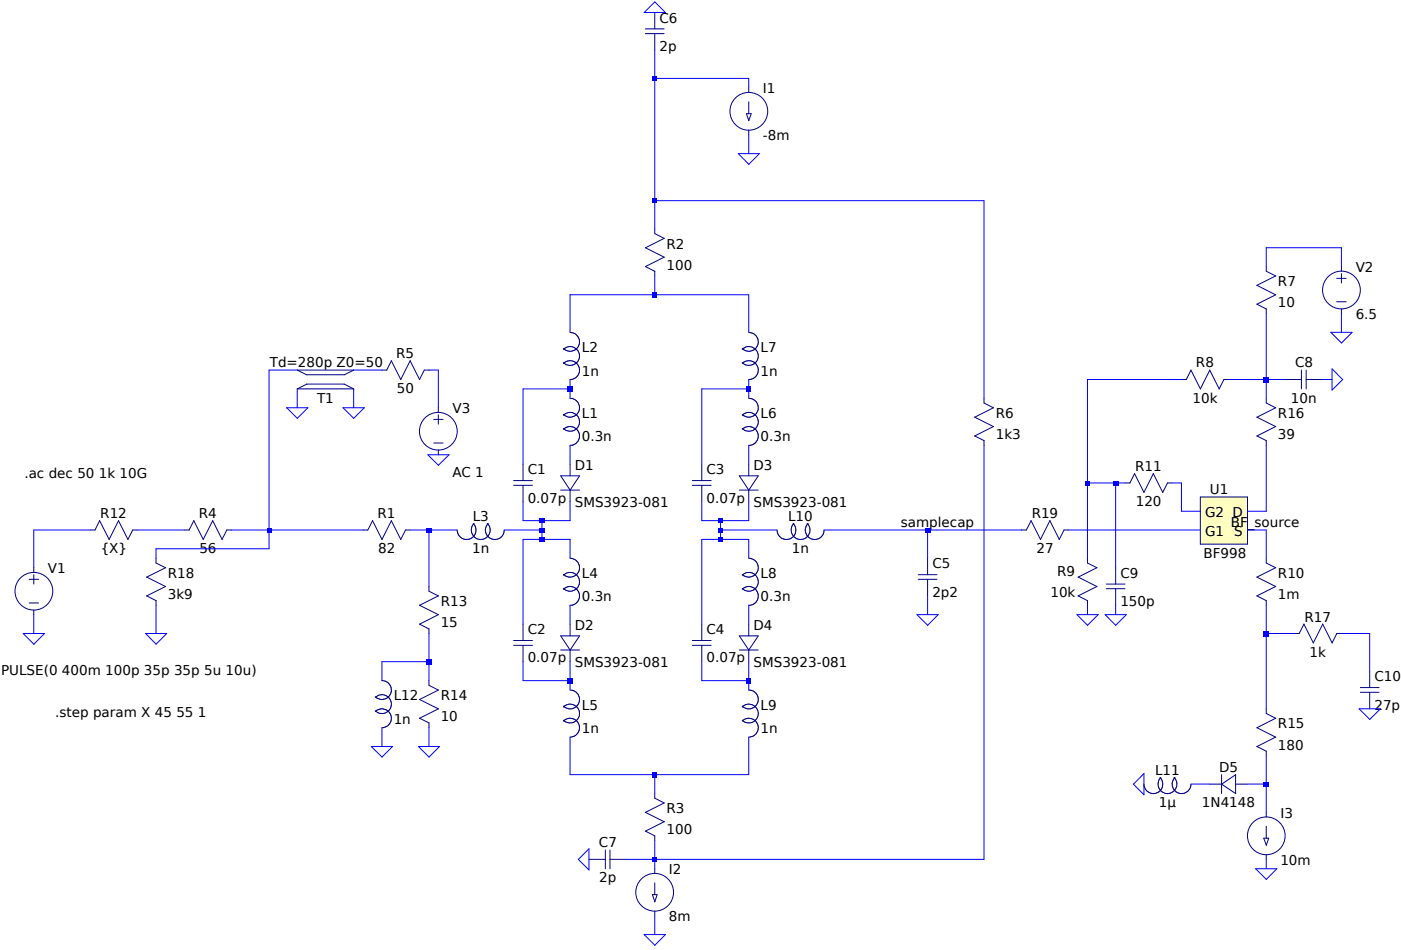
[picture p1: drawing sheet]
<svg xmlns="http://www.w3.org/2000/svg" width="136mm" height="92mm" viewBox="0 0 136 92" stroke-linecap="round" stroke-linejoin="round" font-family="sans-serif">
<g fill="none" stroke="#000080" stroke-width=".1">
<path d="M62.6 2.8h1.8M62.6 3.3h1.8M63.5 1.2v1.6M63.5 3.3v1.6M72.6 8.5v.5M72.6 9.9v1.1M72.6 12.6v.5M72.8 11h-.4l.2 .7 .2-.7M28.8 35.9h5.5l-.9 .4h-3.7zM28.8 37.7l.9-.5h3.7l.9 .5M28.8 37.7h5.5M54.6 35.1l.1 .1"/>
<path d="M54.6 33.8l.2 .1M54.7 35.2l.4 .2M54.7 33.8l-.1 .1M54.8 33.9l.2 .1M54.8 35.1l-.2 .1M54.8 33.7l-.1 .1M55 33.6l-.2 .1M55 35h.6M55 35l-.2 .1M55.1 40a.93 .93 0 0 1 1 .5M55.1 33.6h.4M55.1 35.4h.3"/>
<path d="M55.1 40h-.1M55.1 33.6h-.1M55.3 38.6l.4 .1M55.3 32.2h.1M55.4 32.2l.3 .1M55.5 33.6l.2 .1M55.5 35.4h-.1M55.5 36.8h-.2M55.5 35l.3 .1M55.6 34l-.3 .1-.3-.1M55.7 38.7l.1 .1M55.7 32.3l.1 .1"/>
<path d="M55.7 36.7l-.2 .1M55.7 33.7l.2 .1M55.7 35.1l.2 .1-.4 .2M55.8 33.9l-.3 .1M55.8 38.8l.2 .2M55.8 32.4l.2 .1M55.8 36.6l-.1 .1M55.8 33.8l.1 .1M55.8 35.2l.3 .2M55.9 33.9l.2 .2M55.9 33.8l-.2 .1M55.9 35.1l-.1 .1"/>
<path d="M55.9 32.5l.2 .3M56 36.5l-.2 .1M56 39l.1 .1M56 36.4l-.1 .1M56.1 35.4v.1M56.1 40l-.1 .1M56.1 33.6l-.2 .2M56.1 39.1v.1M56.1 34.1l.1 .1M56.1 36.3l-.1 .1M56.1 34.9l-.2 .2M56.1 35.5l.1 .1"/>
<path d="M56.1 39.2l.1 .2M56.1 32.8l.1 .2M56.1 36.2v.1M56.1 34.2l.1 .2M56.1 35.6l.1 .2M56.2 39.8l-.1 .2M56.2 33.4l-.1 .2M56.2 34.4v.2M56.2 33v.2M56.2 35.8v.1M56.2 39.4v.1M56.2 39.6l-.1 .2"/>
<path d="M56.2 34.6l-.1 .3M56.2 36.1l-.1 .1M56.2 39.5v.1M56.2 35.9v.2M56.2 33.2l-.1 .2M62.6 24l1.8 .9-1.8 .9 .9 .5M63.5 22.2v.4l.9 .5-1.8 .9M63.5 26.3v.4M72 35.1l.1 .1M72 33.8l.1 .1M72 35.2l.2 .1M72.1 33.8l-.1 .1"/>
<path d="M72.1 33.9l.1 .1M72.1 35.1l-.1 .1M72.2 35.3l.4 .1M72.2 33.7l-.2 .1M72.2 34h.1M72.2 35l-.1 .1M72.3 33.6l-.1 .1M72.3 34l.3 .1M72.3 35h-.1M72.5 40l.6 .1M72.5 33.6h.3M72.5 35h.3"/>
<path d="M72.6 40h-.3M72.6 33.6h-.3M72.6 35h-.3M72.6 38.6l.3 .1M72.6 32.2h.1M72.7 32.2l.2 .1M72.8 35l.3 .1M72.8 34h-.3M72.8 33.6l.3 .1M72.8 35.4h-.3M72.8 36.8h-.2M72.9 38.7h.1"/>
<path d="M72.9 32.3h.1M72.9 36.7l-.1 .1M73 38.7l.1 .1M73 32.3l.1 .1M73 36.7h-.1M73.1 33.7l.1 .1M73.1 35.1l.1 .1-.1 .1M73.1 35.3l-.3 .1M73.1 33.9l-.3 .1M73.1 38.8h.1M73.1 32.4l.2 .1M73.1 36.6l-.1 .1"/>
<path d="M73.2 33.8l.3 .4M73.2 35.2l.1 .1M73.2 38.8l.2 .2M73.2 36.5l-.1 .1M73.3 33.8l-.2 .1M73.3 35.1l-.1 .1M73.3 32.5l.2 .3v.4M73.3 36.5h-.1M73.3 35.3l.1 .1M73.3 33.7v.1M73.3 39l.1 .1M73.4 36.4l-.1 .1"/>
<path d="M73.4 35.4v.1M73.4 33.6l-.1 .1M73.4 39.1l.1 .5M73.4 36.3l-.1 .1M73.4 35.5l.1 .1M73.5 34.2v.2M73.5 35.6v.4M73.5 39.8l-.2 .3M73.5 33.4l-.1 .2M73.5 34.4v.2M73.5 36.1l-.1 .2M73.5 39.6v.2"/>
<path d="M73.5 34.6l-.2 .5M73.5 35.9v.2M73.5 33.2v.2M95.4 38.6v.5l.9 .4M96.3 39.5l-1.8 .9 1.8 .9-1.8 1M115.5 35.9l.9 1.8 .9-1.8 .9 1.8M115.5 35.9l-.5 .9h-.5M119.1 36.8h-.5l-.4 .9M122.8 25.8v.5l.9 .4M123.7 28.6l-1.9 .9 1 .4v.5M123.7 26.7l-1.9 .9 1.9 1M124.6 36.8h1.6"/>
<path d="M126.2 35.9v1.8M126.6 36.8h1.6M126.6 35.9v1.8M129.6 27h.9M129.6 29.2h.9M130 25.8v.5M130 26.5v.9M130 29.9v.5M2.8 56.1h.9M2.8 58.4h.9M3.3 55v.5M3.3 55.7v.9"/>
<path d="M3.3 59.1v.5M17.9 51.4h.4M18.3 51.4l.5-.9 .9 1.8M20.6 50.5l.9 1.8 .5-.9h.4M20.6 50.5l-.9 1.8M35.2 51.4h.5M37.9 50.5l1 1.8 .4-.9M37.9 50.5l-.9 1.8-.9-1.8-.4 .9M39.3 51.4h.5M44.3 51.4v.1M44.3 51.5l.1 .2M44.4 51.7l.2 .4"/>
<path d="M44.6 52.1l.4 .2h.4M45.6 52.2l-.2 .1M45.7 51.5l.2 .4 .3 .3M45.7 51.2v.3M45.7 51.1v.1M45.8 50.9l-.1 .2M45.9 50.8l-.1 .1M45.9 50.7l.2 .5M45.9 52l-.3 .2M45.9 51.9v.1M46 50.7l-.1 .1M46 51.9l-.1 .1"/>
<path d="M46.1 51.8l-.1 .1M46.1 51.2v.4M46.1 51.5v.3M46.2 52.2h.1M46.3 52.2l.2 .1M46.5 52.3h.2M46.9 52.2l-.2 .1M47 52.2h-.1M47.1 51.5v.2M47.1 51.7l.1 .1M47.1 52.1l-.1 .1M47.1 51.8l.2 .2"/>
<path d="M47.1 51v.6M47.2 52l-.1 .1M47.2 50.7l.1 .1M47.3 50.8l-.2 .2M47.3 50.8l.1 .1M47.3 52l.5 .3M47.3 50.7v.1M47.4 51.8l-.2 .3M47.4 50.9l.1 .3M47.5 51.7l-.1 .2M47.5 51.2v.3M47.5 51.5l-.1 .2"/>
<path d="M48.3 52.2l-.5 .1M48.6 52.1l-.3 .1M48.7 52l-.1 .1M48.8 51.7l-.2 .3M48.9 51.6l-.1 .1M48.9 51.4l-.1 .2M49.8 46.6h1.8M49.8 47h1.8M50.7 45v1.6M50.7 47v1.6M54.4 47.5h1.8M54.6 41.5l.1 .1"/>
<path d="M54.6 40.2h.1M54.6 57l.1 .1M54.6 55.7l.2 .1M54.7 40.2l.1 .1M54.7 41.5l-.1 .1M54.7 41.6l.3 .1M54.7 57.1l.1 .1M54.7 40.1l-.1 .1M54.7 55.7h-.1M54.8 40.3l.2 .1M54.8 55.8l.4 .1M54.8 41.5h-.1"/>
<path d="M54.8 57l-.2 .1M54.8 57.2l.3 .1M54.9 41.4l-.1 .1M54.9 56.9l-.1 .1M55 41.7l.1 .1M55 40l-.3 .2M55 40.4h.1M55 41.4h-.1M55.1 55.5l.5 .1M55.1 55.5l-.4 .2M55.1 41.4h.5M55.1 41.3l-.1 .1"/>
<path d="M55.2 55.9h.1M55.3 45v1.1M55.3 47.5v1.1M55.3 58.7h.1M55.3 54.1h.2M55.4 56.9h.2M55.5 56.9h-.6M55.5 54.1l.2 .1M55.5 41.4l.3 .1M55.5 56.9l.3 .1M55.6 40.4h-.5M55.6 55.9h-.3"/>
<path d="M55.6 55.5l.1 .1M55.6 57.2l-.2 .1h-.3M55.7 55.8l-.2 .1M55.7 54.2l.2 .1M55.7 43l-.4 .2M55.7 58.6l-.3 .1M55.7 55.6l.2 .2M55.7 41.5l.2 .1M55.7 57l.2 .1M55.8 40.3l-.3 .1M55.8 55.8h-.1M55.8 43l-.1 .1"/>
<path d="M55.9 41.6l-.3 .1-.5 .1M55.9 55.7l-.2 .1M55.9 54.3l.2 .3M55.9 41.6l.1 .1M55.9 57.1l.2 .2M55.9 55.8l.2 .2M55.9 41.5l-.1 .1M55.9 57l-.3 .2M56 58.3l-.3 .3M56 41.7l.1 .1M56 40.1l-.3 .2M56 42.8l-.2 .2"/>
<path d="M56.1 41.8l.1 .4M56.1 57.3v.1M56.1 55.5l-.3 .2M56.1 54.6v.1M56.1 40.5l.1 .3M56.1 56l.1 .3M56.1 41.3l-.2 .2M56.1 56.8l-.2 .2M56.1 57.4l.1 .3M56.1 54.7l.1 .1M56.1 42.5l-.1 .3M56.1 58.1l-.2 .3"/>
<path d="M56.2 56.6l-.1 .2M56.2 54.8v.1M56.2 55.3l-.1 .2M56.2 40.8v.2M56.2 56.2l-.1 .5M56.2 46.1h-1.8l.9 1.4 .9-1.4M56.2 41l-.1 .3M56.2 42.2v.1M56.2 54.9v.1M56.2 57.7v.1M56.2 55.1l-.1 .2M56.2 42.3l-.1 .3"/>
<path d="M56.2 57.8l-.1 .3M56.2 55v.2M67.1 46.6h1.8M67.1 47h1.8M68 45v1.6M68 47v1.6M71.7 47.5h1.8M72 41.5l.2 .2M72 40.2h.1M72 57l.2 .2M72 55.7l.1 .1M72 40.2l.1 .1"/>
<path d="M72 41.5v.1M72.1 40.1l-.1 .1M72.1 55.7h-.1M72.1 40.3h.1M72.1 55.8l.1 .1M72.1 41.5h-.1M72.2 41.7h.1M72.2 57.2l.2 .1M72.2 40.1l-.2 .1M72.2 55.6l-.2 .1M72.2 40.3l.1 .1M72.2 55.8l.4 .1"/>
<path d="M72.2 41.4l-.1 .1M72.2 56.9l-.2 .2M72.3 41.7l.1 .1M72.3 40l-.1 .1M72.3 40.4h.1M72.3 41.4h-.1M72.4 41.8h.2M72.4 57.3h.2M72.4 40.4h.2M72.4 41.3l-.1 .1M72.5 41.3l.3 .1M72.5 55.5l.4 .1"/>
<path d="M72.5 56.8l.3 .1M72.5 55.9h.2M72.6 41.3l-.2 .1M72.6 55.5l-.4 .1M72.6 56.8l-.4 .1M72.6 58.7h.1M72.6 45v1.1M72.6 47.5v1.1M72.6 54.1h.2M72.8 41.4h.1M72.8 56.9l.3 .1M72.8 40.4h-.3"/>
<path d="M72.8 55.9h-.1M72.8 54.1l.1 .1M72.9 41.4l.2 .1M72.9 54.2h.1M72.9 43.1l-.3 .1M72.9 58.6l-.2 .1M72.9 55.5l.2 .1M72.9 57.2l-.4 .1M73 55.8l-.2 .1M73 54.2l.1 .1M73 43l-.1 .1M73 58.6h-.1"/>
<path d="M73.1 40.1l.2 .2M73.1 55.6l.3 .3 .1 .4M73.1 41.7l-.6 .1M73.1 41.5l.2 .1M73.1 57.2h-.2M73.1 57l.2 .1M73.1 40.3l-.3 .1M73.1 55.8h-.1M73.1 54.3h.1M73.1 43l-.1 .1M73.1 58.5l-.1 .1M73.2 41.6l-.1 .1"/>
<path d="M73.2 55.7l-.1 .1M73.2 54.3l.2 .3M73.2 42.9l-.1 .1M73.2 58.4l-.1 .1M73.3 41.6v.1M73.3 57.1v.1M73.3 40.3l.2 .5M73.3 41.5l-.1 .1M73.3 58.3l-.1 .1M73.3 41.7l.2 .3M73.3 57.2l.1 .1M73.3 40.1l-.2 .2"/>
<path d="M73.3 55.6l-.1 .1M73.4 42.8l-.2 .1M73.4 57.3v.1M73.4 54.6l.1 .1M73.4 57.4l.1 .1M73.5 54.7v.1M73.5 42.5l-.2 .3M73.5 58.1l-.2 .3M73.5 42v.3M73.5 56.6l-.4 .6M73.5 57.5v.2M73.5 54.8v.4"/>
<path d="M73.5 55.3l-.2 .3M73.5 40.8v.2M73.5 56.2v.5M73.5 46.1h-1.8l.9 1.4 .9-1.4M73.5 41l-.2 .5M73.5 42.3v.3M73.5 57.8v.3M73.5 55.1v.2M73.5 57.7v.2M75.3 51.4v.1M75.3 51.5l.1 .2M75.4 51.7l.1 .2"/>
<path d="M75.5 51.9l.2 .2M75.6 52.1h.1M75.7 52.1l.3 .2M76 52.3h.2M76.4 52.3h-.2M76.7 51.5v.1M76.7 52.2l-.3 .1M76.7 51.6l.2 .3 .2 .2M76.7 51.2v.3M76.8 51.1l-.1 .1M76.8 52.1l-.1 .1M76.9 50.8l-.2 .3"/>
<path d="M76.9 50.7l.2 .5M76.9 52l-.1 .1M77 50.7l-.1 .1M77 51.9l-.1 .1M77.1 51.8l-.1 .1M77.1 52.1l.1 .1M77.1 51.7v.1M77.1 51.2v.4M77.1 51.5v.2M77.2 52.2h.1M77.3 52.2l.2 .1M77.5 52.3h.3"/>
<path d="M77.9 52.2l-.2 .1M78 52.2h-.1M78.1 51.5l.1 .3M78.1 51.1v.5M78.2 51.8l.2 .2M78.2 50.7l.2 .1M78.3 50.8l-.2 .3M78.3 50.8l.1 .1M78.3 52l.1 .1M78.3 50.7v.1M78.4 50.9l.1 .3M78.4 52.1l.1 .1"/>
<path d="M78.5 51.2v.4M78.5 51.6l-.2 .4-.3 .2M78.5 52.2l.4 .1M79.4 52.2l-.6 .1M79.6 52.1l-.2 .1M79.8 51.7l-.2 .4M79.9 51.4l-.1 .3M89 55.7h1.8M89 56.1h1.8M89.9 54.1v1.6M89.9 56.1v1.6M94.5 42.2l.9 .5"/>
<path d="M95.4 42.7v.5M104.5 55.9l1.8 .9-1.8 1 .9 .4M105.4 54.1v.5l.9 .4-1.8 .9M105.4 58.2v.5M107.2 56.6h1.9M107.2 57.1h1.9M108.2 55v1.6M108.2 57.1v1.6M121.8 55.9l1.9 .9-1.9 .9 1 .5M122.8 54.1v.5l.9 .4-1.9 .9M122.8 58.2v.5M49.8 62.1h1.8"/>
<path d="M49.8 62.5h1.8M50.7 60.5v1.6M50.7 62.5v1.6M54.4 63h1.8M54.6 69.8l.1 .1M54.6 68.4l.2 .2M54.7 69.9l.1 .1M54.7 68.4l-.1 .1M54.8 68.6h.1M54.8 69.7l-.2 .2M54.8 70l.3 .1M54.8 68.3l-.1 .1"/>
<path d="M54.9 68.6l.1 .1M55 68.3l-.2 .1M55 68.6h.6M55.1 70l.1 .1M55.1 68.3h-.1M55.2 70.1h.2M55.3 60.5v1.1M55.3 63v1.1M55.3 66.9h.3M55.3 69.6l.3 .1M55.3 69.6l-.5 .1M55.4 68.3h.2l.3 .2"/>
<path d="M55.4 68.3h-.3M55.5 69.7h.2M55.6 66.9l.1 .1M55.6 70l-.2 .1M55.7 69.7l.1 .1M55.7 67l.3 .3 .1 .2M55.7 71.3l-.4 .1M55.7 69.7l.2 .1M55.8 68.6l-.3 .1M55.8 69.8l.3 .3M55.9 68.5l.2 .3M55.9 68.4l-.2 .2"/>
<path d="M55.9 69.8l-.3 .2M56 71l-.3 .3M56.1 70.1v.1M56.1 68.2l-.2 .2M56.1 68.8l.1 .1M56.1 70.9l-.1 .1M56.1 69.5l-.2 .3M56.1 70.2l.1 .2M56.1 67.5l.1 .2M56.1 68.1v.2M56.1 70.8v.1M56.1 68.9l.1 .3-.1 .3"/>
<path d="M56.2 70.4v.1M56.2 67.7v.1M56.2 70.5v.1M56.2 61.6h-1.8l.9 1.4M56.2 70.7l-.1 .1M56.2 61.6l-.9 1.4M56.2 70.6v.1M56.2 67.8l-.1 .3M62.6 78.7l1.8 .9-1.8 .9 .9 .5M63.5 76.9v.5l.9 .4-1.8 .9M67.1 62.1h1.8M67.1 62.5h1.8"/>
<path d="M68 60.5v1.6M68 62.5v1.6M71.7 63h1.8M72 69.8l.2 .2M72 68.4l.2 .2M72.2 70l.4 .1M72.2 68.3l-.2 .2M72.2 68.6l.1 .1M72.2 69.7l-.2 .2M72.3 68.3l-.1 .1M72.3 68.6l.3 .1M72.4 68.3h-.1"/>
<path d="M72.5 70.1h.2M72.5 68.2l.6 .2M72.5 69.6h.2M72.6 68.2l-.2 .1M72.6 69.6l-.4 .1M72.6 60.5v1.1M72.6 63v1.1M72.6 66.9h.3M72.7 69.6h.1M72.8 69.6l.2 .1M72.8 68.7h-.3M72.9 68.6l-.1 .1"/>
<path d="M72.9 66.9l.1 .1M72.9 71.4h-.3M72.9 70l-.2 .1M73 69.7l.1 .1M73 67h.1M73 71.3l-.1 .1M73.1 68.4l.4 .5M73.1 69.9l-.2 .1M73.1 69.7l.1 .1M73.1 68.6l-.2 .1M73.1 67l.1 .1M73.1 71.3h-.1"/>
<path d="M73.2 69.8l.1 .2M73.2 67.1l.3 .4M73.2 71.2l-.1 .1M73.3 68.4l-.2 .2M73.3 69.8l-.2 .1M73.3 70l.1 .2M73.3 68.3v.1M73.4 71l-.2 .2M73.4 70.9l-.1 .1M73.4 70.2l.1 .1M73.4 68.1l-.1 .2M73.5 67.5v.3"/>
<path d="M73.5 68.9v.4l-.2 .5M73.5 70.3v.1M73.5 68l-.1 .1M73.5 70.4v.3M73.5 70.7l-.1 .2M73.5 61.6h-1.8l.9 1.4M73.5 61.6l-.9 1.4M73.5 67.8v.2M122.8 78.7v.5M57.1 83.3h1.6M58.7 82.4v1.8M59.1 83.3h1.6"/>
<path d="M59.1 82.4v1.8M63.5 81v.5M63.5 84.2v.5M63.5 85.6v1.1M63.5 88.3v.5M63.7 86.7h-.5l.3 .7 .2-.7M122.8 80.1v1.1M122.8 82.8v.5M123 81.2h-.5l.3 .7 .2-.7"/>
<circle cx="72.6" cy="10.8" r="1.83"/>
<circle cx="130" cy="28.1" r="1.83"/>
<circle cx="3.3" cy="57.3" r="1.83"/>
<circle cx="63.5" cy="86.5" r="1.83"/>
<circle cx="122.8" cy="81" r="1.83"/>
</g>
<path d="M116.4 48.2h4.5v4.5h-4.5z" fill-rule="evenodd" fill="#ffffbf"/>
<g fill="none" stroke="#000080" stroke-width=".1">
<path d="M37.9 35l1 1.8 .9-1.8 .9 1.8M37.9 35l-.4 .9h-.5M41.6 35.9h-.5l-.4 .9M42.5 39.5v.5M122.8 38.6v.5l.9 .4M123.7 39.5l-1.9 .9 1.9 .9-1.9 1M8.7 51.4h.5M9.2 51.4l.5-.9 .9 1.8 .9-1.8 .9 1.8M12.9 51.4h.4M12.9 51.4l-.5 .9M14.2 55.9l1.9 .9-1.9 .9 .9 .5M15.1 54.1v.5l1 .4-1.9 .9"/>
<path d="M15.1 58.2v.5M40.7 58.7l1.8 .9-1.8 .9M41.6 56.8v.5l.9 .5-1.8 .9M42 40.6h1M42 42.9h1M42.5 40.2v.9M42.5 43.6v.5M99 51.4h.5M99.5 51.4l.5-.9 .9 1.8M101.8 50.5l.9 1.8 .4-.9h.5M101.8 50.5l-.9 1.8M109.1 46.8h.4"/>
<path d="M110 45.9l.9 1.8M110 45.9l-.5 .9M113.6 46.8h-.4l-.5 .9-.9-1.8-.9 1.8M116.4 48.2h4.5v4.5h-4.5zM121.8 42.2l1 .5M122.8 42.7v.5M36.4 68.9l.3 .2M36.4 67.5l.2 .2M36.5 68.9l-.1 .1M36.5 67.5l-.1 .1M36.5 67.7h.3M36.6 68.8l-.1 .1"/>
<path d="M36.7 69.1l.2 .1M36.8 67.7l.1 .1M36.8 68.7l-.3 .1M36.8 67.4h.5M36.9 67.3l-.4 .2M36.9 68.7h.2l.4 .1M36.9 68.7h-.1M37 66h.4M37.2 67.4l.4 .1-.1 .2M37.3 69.1h-.5M37.4 66l.1 .1M37.4 70.5h-.4"/>
<path d="M37.4 66.1h.2M37.5 70.4l-.1 .1M37.5 68.8l.1 .1M37.5 67.6l-.4 .2h-.2M37.5 66.1l.2 .2M37.6 70.4h-.2M37.6 67.5l.1 .1M37.6 68.9l.1 .1M37.6 68.9l-.4 .2M37.7 69l.1 .1M37.7 67.5l-.1 .1M37.7 67.6l.2 .3"/>
<path d="M37.7 66.3l.1 .1M37.7 70.2l-.2 .2M37.8 69.1v.1M37.8 67.4l-.1 .1M37.8 66.4l.1 .1M37.8 69.2l.1 .1M37.8 67.3v.1M37.8 66.5l.1 .2M37.9 67.8v.6M37.9 70l-.2 .2M37.9 69.3v.1M37.9 68.6l-.3 .4"/>
<path d="M37.9 67.2l-.1 .1M37.9 69.9l-.1 .1M37.9 69.4v.2M37.9 66.7v.2M37.9 67.1v.1M37.9 68.4v.2M37.9 69.7v.2M37.9 69.6v.1M37.9 66.9v.2M40.7 60.5l.9 .4v.5M40.7 69.6l.9 .5M41.6 66v.4l.9 .5"/>
<path d="M41.6 70.1v.4M42.5 66.9l-1.8 .9 1.8 .9-1.8 .9M110.9 76v.2M110.9 76.2l.1 .1M111 76.3v.1M111 76.4l.1 .2M111.1 76.6l.1 .1M111.2 76.7l.1 .1M111.3 76.7l.1 .1M111.4 76.8l.2 .1M111.6 76.9h.1M111.7 76.9h.1"/>
<path d="M112 76.9h-.2M112.2 76.8l-.3 .1M112.3 76.8h-.1M112.3 75.8v.4l.2 .4M112.5 75.3l.1 .2M112.5 76.6l.2 .2M112.5 76.6l-.2 .2M112.5 75.3l-.2 .5M112.6 75.5l.1 .2M112.6 76.5l-.1 .1M112.7 76.7l.2 .2M112.7 75.7v.5"/>
<path d="M112.7 76.2l-.1 .3M112.9 76.9h.2M113 76.9h.3M113.4 76.9h-.1M113.6 76.8l-.2 .1M113.6 76.2l.2 .3M113.7 75.8v.4M113.7 75.7l-.1 .1M113.7 76.7l-.1 .1M113.7 75.6v.1M113.8 76.5l.1 .1M113.8 75.5l-.1 .1"/>
<path d="M113.8 75.3l.3 .5M113.8 75.4v.1M113.8 76.6l.4 .2M113.9 76.6l-.2 .2M113.9 75.3l-.1 .1M114 76.3l-.1 .3M114.1 75.8v.4M114.1 76.2l-.1 .2M114.2 76.8l.2 .1M114.4 76.9h.3M114.9 76.9h-.3M115 76.8l-.2 .1"/>
<path d="M115.1 76.7l-.1 .1M115.2 76.7l-.2 .1M115.2 76.6l-.1 .1M115.4 76.4l-.2 .2M115.4 76.3l-.1 .1M115.4 76.2v.1M115.5 76l-.1 .2M117.3 76h1.1l1.4 .9v-1.8l-1.4 .9M118.4 75.1v1.8M119.8 76h1.1M122.8 68.7v.5l.9 .4M123.7 71.4l-1.9 .9 1 .5v.5"/>
<path d="M123.7 69.6l-1.9 .9 1.9 .9M126.4 60.5l.9 1.8 .9-1.8 .9 1.8M126.4 60.5l-.5 .9h-.4M130 61.4h-.4l-.5 .9M131.9 66.6h1.8M131.9 67.1h1.8M132.8 65v1.6M132.8 67.1v1.6"/>
<circle cx="42.5" cy="41.8" r="1.83"/>
</g>
<g fill="none" stroke="#00f" stroke-width=".1">
<path d="M62.4 1.2h2.1M62.4 1.2l1.1-1 1 1M63.5 4.9v17.3M63.5 7.6h9.1v.9M63.5 19.4h31.9v19.2M71.6 14.9h2l-1 1zM72.6 13.1v1.8M28.8 35.9h-2.7v17.3h-11v.9M28.8 37.7v1.8M33.3 39.5h2l-1 1zM34.3 35.9h2.7M34.3 37.7v1.8"/>
<path d="M41.6 35.9h.9v3.6M55.3 32.2v-3.6h17.3v3.6M55.3 36.8v1.8M55.3 37.7h-4.6v7.3M63.5 26.7v1.9M72.6 36.8v1.8M72.6 37.7h-4.6v7.3M114.5 36.8h-9.1v17.3M119.1 36.8h5.5M122.8 25.8v-1.8h7.2v1.8M122.8 30.4v8.2M128.2 36.8h.9"/>
<path d="M129 32.2h2.1l-1.1 1zM129.1 35.7l1.1 1.1-1.1 1zM130 30.4v1.8M3.3 59.6v1.8M8.7 51.4h-5.4v3.6M13.3 51.4h4.6M15.1 58.7v2.7M22.4 51.4h12.8M28.8 40.5l1-1h-2l1 1M39.8 51.4h4.5M41.6 51.4v5.4M42.5 45.1l1-1h-2l1 1"/>
<path d="M48.9 51.4h3.6M50.7 48.6v1.9h4.6v-1.9M52.5 50.5v1.8M55.3 43.2v1.8M55.3 54.1v-1.8h-4.6v8.2M55.3 58.7v1.8M68 48.6v1.9h4.6v-1.9M69.9 51.4h5.4M69.9 50.5v1.8M72.6 43.2v1.8M72.6 54.1v-1.8h-4.6v8.2M72.6 58.7v1.8"/>
<path d="M79.9 51.4h19.1M88.9 59.6h2l-1 1zM89.9 51.4v2.7M89.9 57.7v1.9M95.4 43.2v40.1h-34.7M103.6 51.4h12.8M105.4 58.7v.9M105.4 46.8h3.7M106.5 59.6h-2.1l1 1M106.5 59.6l-1.1 1M108.2 46.8v8.2M108.2 58.7v.9"/>
<path d="M109.2 59.6h-2.1l1.1 1 1-1M113.6 46.8h.9v2.8h1.9M120.9 51.4h1.9v2.7M122.8 43.2v6.4h-1.9M122.8 58.7v10M4.3 61.4h-2.1l1.1 1M4.3 61.4l-1 1M16.2 61.4h-2.1l1 1 1.1-1M37 70.5v1.8M38.1 72.3h-2.1l1 1.1 1.1-1.1M40.6 72.3h2l-1 1.1zM41.6 61.4v4.6"/>
<path d="M41.6 70.5v1.8M41.6 64.1h-4.6v1.9M50.7 64.1v1.9h4.6M55.3 71.4v3.7h17.3v-3.7M55.3 64.1v2.8M63.5 75.1v1.8M68 64.1v1.9h4.6M72.6 64.1v2.8M109.9 76l1 1M110.9 75v2M110.9 75l-1 1M115.5 76h1.8"/>
<path d="M120.9 76h1.9M122.8 61.4h2.7M122.8 73.3v5.4M130 61.4h2.8v3.6M133.8 68.7h-2l1 1 1-1M56.1 83.3l1 1v-2l-1 1M63.5 81.5v2.7M63.5 88.8v1.8M64.5 90.6h-2.1l1.1 1 1-1M121.7 84.2h2.1l-1 1zM122.8 83.3v.9"/>
</g>
<g fill="#00f">
<path d="M25.9 51.1h.4v.5h-.4z" fill-rule="evenodd"/>
<path d="M41.4 51.1h.4v.5h-.4z" fill-rule="evenodd"/>
<path d="M41.4 63.9h.4v.5h-.4z" fill-rule="evenodd"/>
<path d="M52.3 50.2h.5v.5h-.5z" fill-rule="evenodd"/>
<path d="M52.3 51.1h.5v.5h-.5z" fill-rule="evenodd"/>
<path d="M52.3 52h.5v.5h-.5z" fill-rule="evenodd"/>
<path d="M55 37.4h.5v.5h-.5z" fill-rule="evenodd"/>
<path d="M55 65.7h.5v.5h-.5z" fill-rule="evenodd"/>
<path d="M63.2 7.4h.5v.4h-.5z" fill-rule="evenodd"/>
<path d="M63.2 19.2h.5v.5h-.5z" fill-rule="evenodd"/>
<path d="M63.2 28.3h.5v.5h-.5z" fill-rule="evenodd"/>
<path d="M63.2 74.8h.5v.5h-.5z" fill-rule="evenodd"/>
<path d="M63.2 83.1h.5v.4h-.5z" fill-rule="evenodd"/>
<path d="M69.6 50.2h.5v.5h-.5z" fill-rule="evenodd"/>
<path d="M69.6 51.1h.5v.5h-.5z" fill-rule="evenodd"/>
<path d="M69.6 52h.5v.5h-.5z" fill-rule="evenodd"/>
<path d="M72.4 37.4h.4v.5h-.4z" fill-rule="evenodd"/>
<path d="M72.4 65.7h.4v.5h-.4z" fill-rule="evenodd"/>
<path d="M89.7 51.1h.5v.5h-.5z" fill-rule="evenodd"/>
<path d="M105.2 46.6h.5v.5h-.5z" fill-rule="evenodd"/>
<path d="M107.9 46.6h.5v.5h-.5z" fill-rule="evenodd"/>
<path d="M122.5 36.5h.5v.5h-.5z" fill-rule="evenodd"/>
<path d="M122.5 61.2h.5v.5h-.5z" fill-rule="evenodd"/>
<path d="M122.5 75.8h.5v.4h-.5z" fill-rule="evenodd"/>
</g>
<g font-size="1.3">
<text x="63.9" y="4.9">2p</text>
<text x="63.9" y="2.2">C6</text>
<text x="74" y="9">I1</text>
<text x="74" y="13.6">-8m</text>
<text x="64.6" y="24.1">R2</text>
<text x="64.6" y="26.1">100</text>
<text x="123.9" y="29.8">10</text>
<text x="123.9" y="27.7">R7</text>
<text x="131.4" y="26.4">V2</text>
<text x="26.2" y="35.6">Td=280p Z0=50</text>
<text x="38.4" y="34.7">R5</text>
<text x="56.4" y="34.1">L2</text>
<text x="73.7" y="34.1">L7</text>
<text x="115.9" y="35.6">R8</text>
<text x="125.6" y="35.6">C8</text>
<text x="131.4" y="30.9">6.5</text>
<text x="30.7" y="39">T1</text>
<text x="38.5" y="38.1">50</text>
<text x="43.9" y="40">V3</text>
<text x="56.4" y="36.4">1n</text>
<text x="56.4" y="40.5">L1</text>
<text x="73.7" y="40.5">L6</text>
<text x="73.7" y="36.4">1n</text>
<text x="96.5" y="40.5">R6</text>
<text x="115.6" y="39">10k</text>
<text x="123.9" y="40.5">R16</text>
<text x="125.2" y="39">10n</text>
<text x="2.4" y="46.3">.ac dec 50 1k 10G</text>
<text x="43.9" y="46.2">AC 1</text>
<text x="51.2" y="46">C1</text>
<text x="55.7" y="45.5">D1</text>
<text x="56.4" y="42.8">0.3n</text>
<text x="68.5" y="46">C3</text>
<text x="73.1" y="45.5">D3</text>
<text x="73.7" y="42.8">0.3n</text>
<text x="96.5" y="42.6">1k3</text>
<text x="110" y="45.6">R11</text>
<text x="117.3" y="47.9">U1</text>
<text x="123.9" y="42.6">39</text>
<text x="9.7" y="50.2">R12</text>
<text x="9.8" y="53.6">{X}</text>
<text x="19.3" y="50.2">R4</text>
<text x="19.3" y="53.6">56</text>
<text x="36.6" y="50.2">R1</text>
<text x="36.7" y="53.6">82</text>
<text x="45.8" y="53.6">1n</text>
<text x="45.8" y="50.5">L3</text>
<text x="51.2" y="48.7">0.07p</text>
<text x="55.7" y="49.2">SMS3923-081</text>
<text x="68.5" y="48.7">0.07p</text>
<text x="73.1" y="49.2">SMS3923-081</text>
<text x="76.4" y="50.5">L10</text>
<text x="76.8" y="53.6">1n</text>
<text x="87.3" y="51.1">samplecap</text>
<text x="100" y="50.2">R19</text>
<text x="100.5" y="53.6">27</text>
<text x="110.1" y="49">120</text>
<text x="116.8" y="50.1">G2 D</text>
<text x="116.8" y="51.9">G1</text>
<text x="119.3" y="51.1">BF_source</text>
<text x="119.7" y="51.9">S</text>
<text x="4.6" y="55.6">V1</text>
<text x="16.3" y="58.1">3k9</text>
<text x="16.3" y="56">R18</text>
<text x="42.7" y="58.7">R13</text>
<text x="56.4" y="58.3">0.3n</text>
<text x="56.4" y="56">L4</text>
<text x="73.7" y="56">L8</text>
<text x="73.7" y="58.3">0.3n</text>
<text x="90.4" y="57.8">2p2</text>
<text x="90.4" y="55.1">C5</text>
<text x="101.8" y="57.8">10k</text>
<text x="102.5" y="55.8">R9</text>
<text x="108.6" y="58.7">150p</text>
<text x="108.6" y="56">C9</text>
<text x="116.7" y="54.1">BF998</text>
<text x="123.9" y="58.1">1m</text>
<text x="123.9" y="56">R10</text>
<text x=".1" y="65.4">PULSE(0 400m 100p 35p 35p 5u 10u)</text>
<text x="42.7" y="60.8">15</text>
<text x="51.2" y="61.5">C2</text>
<text x="51.2" y="64.2">0.07p</text>
<text x="55.7" y="61">D2</text>
<text x="55.7" y="64.7">SMS3923-081</text>
<text x="68.5" y="64.2">0.07p</text>
<text x="68.5" y="61.5">C4</text>
<text x="73.1" y="64.7">SMS3923-081</text>
<text x="73.1" y="61">D4</text>
<text x="126.5" y="60.2">R17</text>
<text x="127" y="63.6">1k</text>
<text x="5.4" y="69.5">.step param X 45 55 1</text>
<text x="38.2" y="70.1">1n</text>
<text x="38.2" y="67.9">L12</text>
<text x="42.7" y="69.9">10</text>
<text x="42.7" y="67.9">R14</text>
<text x="56.4" y="68.8">L5</text>
<text x="56.4" y="71.1">1n</text>
<text x="73.7" y="68.8">L9</text>
<text x="73.7" y="71.1">1n</text>
<text x="123.9" y="70.6">R15</text>
<text x="133.2" y="66">C10</text>
<text x="133.2" y="68.8">27p</text>
<text x="112" y="75.1">L11</text>
<text x="118.2" y="74.8">D5</text>
<text x="123.9" y="72.6">180</text>
<text x="58.1" y="82.1">C7</text>
<text x="64.6" y="78.8">R3</text>
<text x="64.6" y="80.9">100</text>
<text x="112.3" y="78.2">1µ</text>
<text x="116.5" y="78.2">1N4148</text>
<text x="124.1" y="79.3">I3</text>
<text x="124.1" y="83.8">10m</text>
<text x="58.1" y="85.5">2p</text>
<text x="64.8" y="84.7">I2</text>
<text x="64.8" y="89.3">8m</text>
</g>
</svg>
